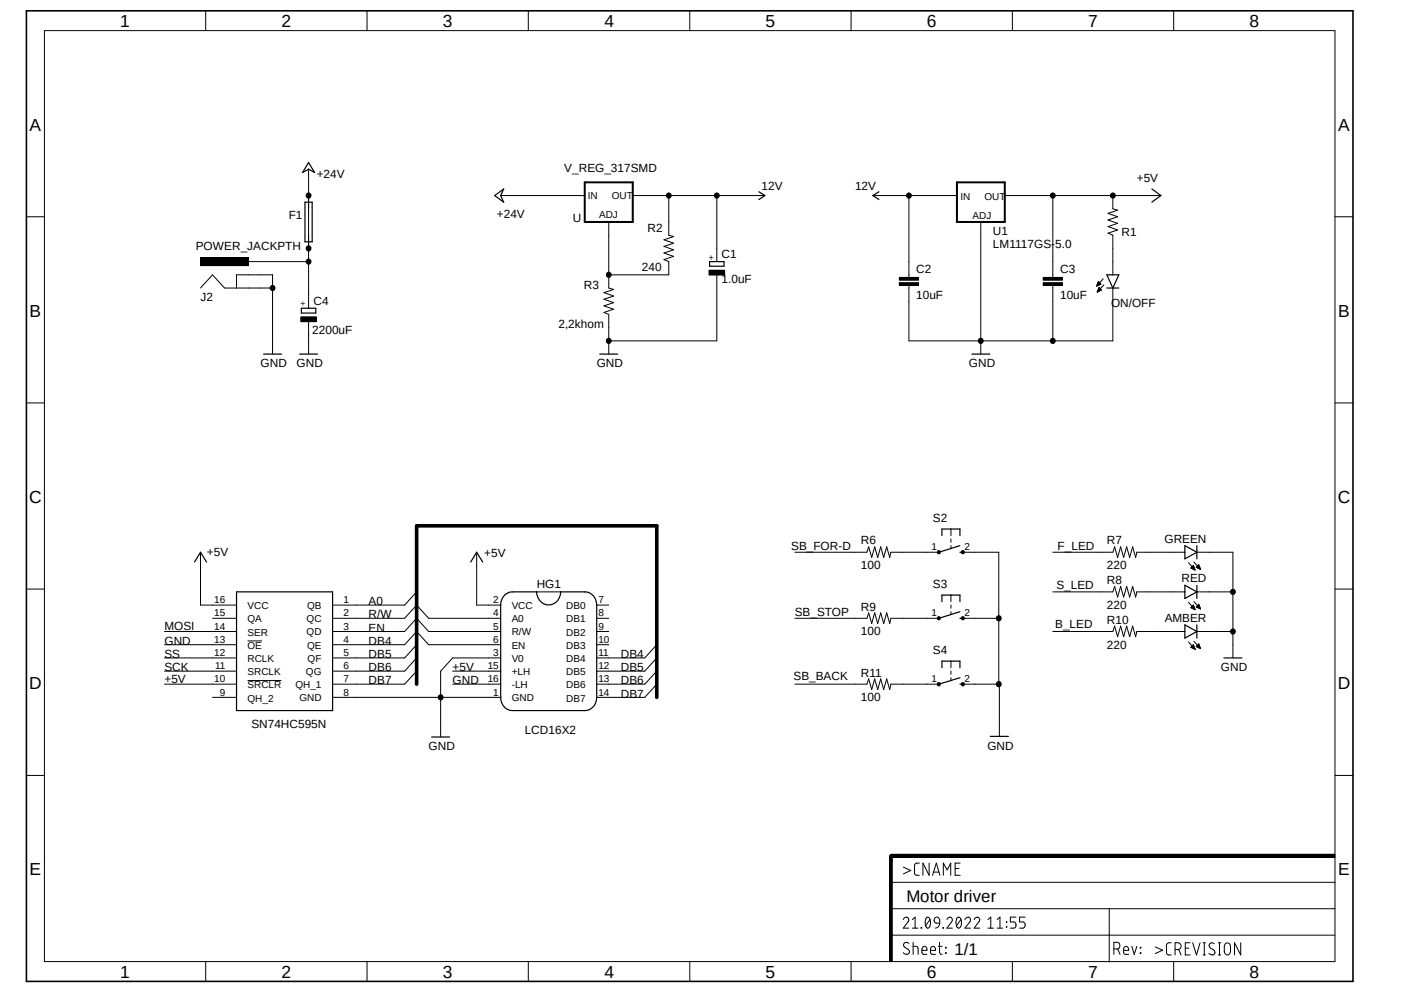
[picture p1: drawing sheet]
<svg xmlns="http://www.w3.org/2000/svg" width="297mm" height="210mm" viewBox="0 0 297 210" stroke-linecap="round" stroke-linejoin="round" font-family="sans-serif">
<path d="M5.2 1.9l291.9 68.3M297.1 139.7l-291.9 68.2" fill="none" stroke="#fff" stroke-width=".21"/>
<g fill="none" stroke="#000" stroke-width=".21">
<path d="M9.4 6.5h273v196.9h-273zM43.5 2.3v4.2M77.6 2.3v4.2M111.8 2.3v4.2M145.9 2.3v4.2M180 2.3v4.2M214.2 2.3v4.2M248.3 2.3v4.2M65.3 35.8v29.4M5.6 45.8h3.8M42.4 54.5h10.2v1.7h-10.2zM52.6 55.3h12.7"/>
<path d="M105.9 41.4h17.8M128.8 46.9v14l1 .3-2 .7 2 .7-2 .7 2 .7-2 .7 2 .7-2 .7 1 .4v8.4M133.9 41.4h27.9M141.5 41.4v8.3l1 .3-2 .7 2 .7-2 .7 2 .7-2 .7 2 .7-2 .7 1 .4v2.8h-12.7M150 57.1h3.3v1.1h-3.3zM151.6 41.4v13.9M151.6 58.1v14h-22.8M184.7 41.4h17.7M190.2 59.8h4.1v.6h-4.1zM190.2 58.7h4.1v.6h-4.1zM192.3 41.4v17.3M207.5 46.9v28"/>
<path d="M212.6 41.4h33M220.7 59.8h4v.6h-4zM220.7 58.7h4v.6h-4zM222.7 41.4v17.3M232.2 60h.6M232.2 59.9h.5M232.3 59.8h.3M232.3 59.7h.2M232.4 59.6h.1M233.4 59l-1.4 1.5M235.4 41.4v2.8l1 .2-2 .7 2 .7-2 .7 2 .7-2 .7 2 .7-2 .7 1 .4v8.4M282.4 45.8h3.8"/>
<path d="M42.4 60.9l2.6-2.8 2.5 2.8h10.2M50 60.9v-2.8h7.7v16.8M63.6 67h3.3v1h-3.3zM65.3 68v6.9M65.3 70.8h.1M65.3 62.4h.1M192.3 60.4v11.7h43.1v-11.2M222.7 60.4v11.7M232 60.5h.1M232.1 60.4h.2M232.1 60.3h.4M232.1 60.2h.6"/>
<path d="M232.2 60.1h.7M232.2 61.8h.1M232.2 61.6h.2M232.2 61.6h.4M232.2 61.5h.6M232.3 61.3h.7M232.4 61.2h.4M232.4 61h.3M232.5 61h.2M232.5 60.9h.1M232.9 60.1l-.5-.6-.4 1M232.9 60.1l-.9 .4"/>
<path d="M233 61.3l-.5-.5-.4 1M233 61.3l-.9 .5M233.5 60.2l-1.4 1.6M5.6 85.2h3.8M282.4 85.2h3.8M42.4 116.8v11.2h7.6M100.8 116.8v11.2h5.1M168.1 116.8h15.3l.4-1.1 .6 2.2 .6-2.2 .7 2.2 .6-2.2 .6 2.2 .7-2.2 .6 2.2 .3-1.1h10.1M198.4 116.5l.2-.1 .2 .1v.6h-.4zM201.2 111.9v1.4M201.2 114v.7M201.2 115.4v.7"/>
<path d="M203.5 116.5l.2-.1 .2 .1v.6h-.4zM203.7 116.8h7.6v27.9M222.7 116.8h12.7l.4-1.1 .6 2.2 .7-2.2 .6 2.2 .6-2.2 .7 2.2 .6-2.2 .6 2.2 .3-1.1h10.2M251.4 119l1.4 1.6M252.1 119.9h.5M252.2 119.8h.4M252.3 119.7h.2M252.4 119.6l-.5 .5 .9 .5M252.4 119.6l.4 1M252.4 119.6h.1M252.6 118.9l1.4 1.5M253.2 119.9h.6"/>
<path d="M253.2 116.8h7.6v22.3M253.2 119.8h.5M253.4 119.7h.3M253.4 119.6h.3M253.5 119.5h.1M253.6 119.4l.4 1-.9-.4zM5.6 124.6h3.8M34.8 133.6h15.2M34.8 139.1h15.2M34.8 136.4h15.2M45 130.8h5M52.4 135.6h3"/>
<path d="M70.4 133.6h15.2l2.5-2.8 2.6 2.8h15.2M70.4 130.8h15.2l2.5-2.8 2.6 2.8h15.2M70.4 136.4h15.2l2.5-2.8 2.6 2.8h15.2M88.1 136.4l-2.5 2.7h-15.2M88.1 139.1l-2.5 2.8h-15.2M88.1 125.2l-2.5 2.8h-15.2M105.9 139.1h-10.1l-2.6 2.8v14M113.5 125.2h5.1M126.2 133.6h2.6M126.2 130.8h2.6M126.2 136.4h2.6M126.2 128h2.6"/>
<path d="M138.9 136.4l-2.5 2.7h-10.2M138.9 139.1l-2.5 2.8h-10.2M168.1 130.8h15.3l.4-1.2 .6 2.3 .6-2.3 .7 2.3 .6-2.3 .6 2.3 .7-2.3 .6 2.3 .3-1.1h10.1M198.4 130.5l.2-.1 .2 .1v.5h-.4zM201.2 125.9v1.4M201.2 128v.7M201.2 129.4v.6M201.2 139.8v1.4M203.5 130.5l.2-.1 .2 .1v.5h-.4zM203.7 130.8h7.6M222.7 125.2h12.7l.4-1.2 .6 2.3 .7-2.3 .6 2.3 .6-2.3 .7 2.3 .6-2.3 .6 2.3 .3-1.1h10.2M222.7 133.6h12.7l.4-1.2 .6 2.3 .7-2.3 .6 2.3 .6-2.3 .7 2.3 .6-2.3 .6 2.3 .3-1.1h10.2"/>
<path d="M251.4 127.4l1.4 1.5M251.4 135.8l1.4 1.5M251.9 128.5l.9 .4M251.9 128.5l.5-.5 .4 .9M251.9 136.9l.9 .4M251.9 136.9l.5-.5 .4 .9M252 120.1h.6M252 128.5h.6M252 136.9h.7M252 136.8h.6M252.1 120h.5M252.1 128.4h.5"/>
<path d="M252.1 120.2h.6M252.1 136.7h.5M252.1 128.6h.6M252.1 128.3h.5M252.2 137h.5M252.2 136.6h.4M252.2 128.2h.4M252.3 120.3h.4M252.3 136.5h.2M252.3 128.1h.2M252.3 128.7h.4M252.3 136.4h.2"/>
<path d="M252.4 128h.1M252.4 137.1h.4M252.5 120.4h.3M252.6 127.3l1.4 1.5M252.6 128.8h.2M252.6 135.6l1.4 1.6M252.6 137.2h.2M252.7 120.5h.1M252.8 128.9h.1M252.8 137.3h.1M253.1 120h.7M253.1 136.7h.7"/>
<path d="M253.2 128.4h.6M253.2 128.3h.6M253.2 125.2h7.6M253.2 133.6h7.6M253.2 136.8h.6M253.2 136.6h.5M253.2 128.2h.5M253.3 136.5h.4M253.3 120.1h.5M253.3 128.1h.4M253.4 128.5h.5M253.4 136.4h.3"/>
<path d="M253.4 128h.3M253.4 136.9h.5M253.5 120.2h.4M253.5 127.9h.1M253.5 136.3h.2M253.6 128.6h.3M253.6 127.8l-.5 .6 .9 .4M253.6 127.8l.4 1M253.6 127.8h.1M253.6 136.2l.4 1-.9-.5zM253.6 136.2h.1M253.6 137h.3"/>
<path d="M253.7 120.3h.2M253.8 128.7h.2M253.8 137.1h.2M253.9 120.4h.1M282.4 124.6h3.8M34.8 144.7h15.2M34.8 141.9h15.2M45 147.5h5M52.4 143.9h7.1M70.4 147.5h35.5M88.1 141.9l-2.5 2.8h-15.2M95.8 144.7h10.1"/>
<path d="M95.8 141.9h10.1M138.9 141.9l-2.5 2.8h-10.2M138.9 144.7l-2.5 2.8h-10.2M168.1 144.7h15.3l.4-1.1 .6 2.2 .6-2.2 .7 2.2 .6-2.2 .6 2.2 .7-2.2 .6 2.2 .3-1.1h10.1M198.4 144.4h.4v.6h-.4zM201.2 141.9v.7M201.2 143.3v.7M203.5 144.4h.4v.6h-.4zM203.7 144.7h7.7v11M5.6 164h3.8M282.4 164h3.8M188.2 181h.6v22.4h-.6z"/>
<path d="M188.4 180.7h94v.7h-94zM188.5 197.8h93.9M188.5 192.2h93.9M188.5 186.6h93.9M191.1 194.5a.59 .59 0 0 1 .9-.5 .59 .59 0 0 1 .1 1l-1 1.3h1.1M191.1 183.4l1.6 .7-1.6 .7M192.3 199.5a.61 .61 0 0 0-1-.1 .61 .61 0 0 0 .1 1l.7 .4a.62 .62 0 0 1 .1 .9 .62 .62 0 0 1-.9 0l-.2-.2M193 196.3h1.2M193 194.5l.6-.5v2.3M193.2 199.3v2.5M194.5 182.5h-.5l-.5 .3v1.7a.51 .51 0 0 0 .5 .6h.5M194.9 196.2l.1 .1z"/>
<path d="M196 194.1a.4 .4 0 0 1 .4-.1 .4 .4 0 0 1 .3 .3 1.49 1.49 0 0 1-.4 2 1.58 1.58 0 0 1-.3-2.2zM196.6 182.5v2.6l-1.4-2.6v2.6M196.8 194.5l-1 1.3M197.3 185.1l.8-2.6 .7 2.6M197.5 184.4h1.1M197.8 194.1a.59 .59 0 0 1 .7-.1 .59 .59 0 0 1 .3 .6v.6h-.9l-.3-.5zM198.8 199.3v2.1a.43 .43 0 0 0 .5 .4M198.8 195.2a1.02 1.02 0 0 1-.9 1.1M199.5 196.2l.1 .1zM199.6 185.1v-2.6l.8 1.5 .7-1.5v2.6M200.3 194.5a.59 .59 0 0 1 .9-.5 .59 .59 0 0 1 .1 1l-1 1.3h1.2M202.1 183.7h.8"/>
<path d="M202.5 194.1a.43 .43 0 0 1 .4-.1 .43 .43 0 0 1 .3 .3 1.49 1.49 0 0 1-.4 2 1.52 1.52 0 0 1-.3-2.2zM203.1 182.5h-1v2.6h1M203.3 194.5l-.9 1.3M204.1 194.5a.6 .6 0 0 1 .9-.5 .6 .6 0 0 1 .1 1l-1 1.3h1.2M206.1 194.5a.59 .59 0 0 1 .8-.5 .59 .59 0 0 1 .2 1l-1 1.3h1.2M209 196.3h1.2M209 194.5l.6-.5v2.3M210.9 196.3h1.2M210.9 194.5l.6-.5v2.3M212.9 194.9l.1 .2zM212.9 196l.1 .1zM214.9 194h-1.2v1h.8a.69 .69 0 0 1 .4 .6 .69 .69 0 0 1-.4 .7h-.8"/>
<path d="M216.9 194h-1.2v1h.7a.69 .69 0 0 1 .5 .6 .69 .69 0 0 1-.5 .7h-.7M234.7 192.2v11.3M247.8 199.4h-.5l-.5 .3v1.7a.51 .51 0 0 0 .5 .6h.5M251.8 199.4h-1.1v2.6h1.1M252.3 199.4l.8 2.6 .8-2.6M254.5 199.4h.5M254.8 199.4v2.6M256.9 199.6a.62 .62 0 0 0-1 0 .62 .62 0 0 0 .1 .9l.8 .4a.61 .61 0 0 1 .1 .9 .61 .61 0 0 1-1 0l-.2-.2M257.7 199.4h.5M258 199.4v2.6M259.2 199.6a.65 .65 0 0 1 .8-.1 .65 .65 0 0 1 .3 .6v1.2a.66 .66 0 0 1-.6 .7 .66 .66 0 0 1-.7-.7v-1.2zM262.5 199.4v2.6l-1.3-2.6v2.6"/>
<path d="M43.5 203.4v4.2M77.6 203.4v4.2M111.8 203.4v4.2M145.9 203.4v4.2M180 203.4v4.2M193.2 200.2h.8l.1 .2 .1 1.4M195 201h1.1a.57 .57 0 0 0-.4-.8 .57 .57 0 0 0-.7 .5v.7l.2 .4h.9M196.8 201h1.1a.57 .57 0 0 0-.3-.8 .57 .57 0 0 0-.8 .5l.1 .9 .3 .2h.7M198.5 200.2h.8M200 200.4l.2 .1zM200 201.5l.2 .1zM214.2 203.4v4.2"/>
<path d="M235.6 200.7h.7a.71 .71 0 0 0 .6-.7 .71 .71 0 0 0-.6-.7h-.7v2.5M236.4 200.7l.5 1.1M237.7 201h1.1a.57 .57 0 0 0-.4-.8 .57 .57 0 0 0-.7 .5v.9l.4 .2h.7M239.4 200.2l.5 1.6 .6-1.6M241.2 201.5l.1 .1zM241.2 200.4l.1 .1zM244.4 200.3l1.6 .7-1.6 .7M248.3 203.4v4.2M248.6 200.8h.6a.72 .72 0 0 0 .7-.7 .72 .72 0 0 0-.7-.7h-.6v2.6M249.3 200.8l.6 1.2M250.7 200.5h.8M254.5 202h.5"/>
<path d="M257.7 202h.5"/>
<circle cx="65.3" cy="41.4" r=".53"/>
<circle cx="65.3" cy="52.5" r=".53"/>
<circle cx="65.3" cy="55.3" r=".53"/>
<circle cx="128.8" cy="58.1" r=".53"/>
<circle cx="141.5" cy="41.4" r=".53"/>
<circle cx="151.6" cy="41.4" r=".53"/>
<circle cx="192.3" cy="41.4" r=".53"/>
<circle cx="222.7" cy="41.4" r=".53"/>
<circle cx="235.4" cy="41.4" r=".53"/>
<circle cx="57.6" cy="60.9" r=".53"/>
<circle cx="128.8" cy="72.1" r=".53"/>
<circle cx="207.5" cy="72.1" r=".53"/>
<circle cx="222.7" cy="72.1" r=".53"/>
<circle cx="211.3" cy="130.8" r=".53"/>
<circle cx="260.8" cy="125.2" r=".53"/>
<circle cx="260.8" cy="133.6" r=".53"/>
<circle cx="93.2" cy="147.5" r=".53"/>
<circle cx="211.3" cy="144.7" r=".53"/>
</g>
<path d="M88.1 144.7v-33.5h50.8v36.3" fill="none" stroke="#000" stroke-width=".76"/>
<g fill="#000">
<path d="M42.4 54.5h10.2v1.7h-10.2z" fill-rule="evenodd"/>
<path d="M150 57.1h3.3v1.1h-3.3z" fill-rule="evenodd"/>
<path d="M190.2 59.8h4.1v.6h-4.1z" fill-rule="evenodd"/>
<path d="M190.2 58.7h4.1v.6h-4.1z" fill-rule="evenodd"/>
<path d="M220.7 59.8h4v.6h-4z" fill-rule="evenodd"/>
<path d="M220.7 58.7h4v.6h-4z" fill-rule="evenodd"/>
<path d="M63.6 67h3.3v1h-3.3z" fill-rule="evenodd"/>
<path d="M198.4 116.5l.2-.1 .2 .1v.6h-.4z" fill-rule="evenodd"/>
<path d="M203.5 116.5l.2-.1 .2 .1v.6h-.4z" fill-rule="evenodd"/>
<path d="M198.4 130.5l.2-.1 .2 .1v.5h-.4z" fill-rule="evenodd"/>
<path d="M203.5 130.5l.2-.1 .2 .1v.5h-.4z" fill-rule="evenodd"/>
<path d="M198.4 144.4h.4v.6h-.4z" fill-rule="evenodd"/>
<path d="M203.5 144.4h.4v.6h-.4z" fill-rule="evenodd"/>
<path d="M188.2 181h.6v22.4h-.6z" fill-rule="evenodd"/>
<path d="M188.4 180.7h94v.7h-94z" fill-rule="evenodd"/>
<circle cx="65.3" cy="41.4" r=".53"/>
<circle cx="65.3" cy="52.5" r=".53"/>
<circle cx="65.3" cy="55.3" r=".53"/>
<circle cx="128.8" cy="58.1" r=".53"/>
<circle cx="141.5" cy="41.4" r=".53"/>
<circle cx="151.6" cy="41.4" r=".53"/>
<circle cx="192.3" cy="41.4" r=".53"/>
<circle cx="222.7" cy="41.4" r=".53"/>
<circle cx="235.4" cy="41.4" r=".53"/>
<circle cx="57.6" cy="60.9" r=".53"/>
<circle cx="128.8" cy="72.1" r=".53"/>
<circle cx="207.5" cy="72.1" r=".53"/>
<circle cx="222.7" cy="72.1" r=".53"/>
<circle cx="211.3" cy="130.8" r=".53"/>
<circle cx="260.8" cy="125.2" r=".53"/>
<circle cx="260.8" cy="133.6" r=".53"/>
<circle cx="93.2" cy="147.5" r=".53"/>
<circle cx="211.3" cy="144.7" r=".53"/>
</g>
<path d="M189.7 181h-1.2v1.4" fill="none" stroke="#000" stroke-width=".64"/>
<path d="M5.6 2.3h280.6v205.3h-280.6z" fill="none" stroke="#000" stroke-width=".34"/>
<g fill="none" stroke="#000" stroke-width=".25">
<path d="M65.3 34.4l1.2 2.1-1.2-.7-1.3 .7zM243.7 40l1.9 1.4-1.9 1.4M64.5 42.8h1.5v8.3h-1.5zM104.6 41.4l2-1.4-.7 1.4 .7 1.4zM150.1 55.3h3.1v1h-3.1zM160.5 40.6l1.3 .8-1.3 .8M185.9 40.6l-1.2 .8 1.2 .8M234.1 58.1h2.6l-1.3 2.8zM55.8 74.9h3.8M63.4 74.9h3.8M63.8 65.2h3v1h-3zM126.9 74.9h3.8"/>
<path d="M205.6 74.9h3.8M234.1 60.9h2.6M41.1 118.9l1.3-2.1 1.3 2.1M99.6 118.9l1.2-2.1 1.3 2.1M199.3 113.3v-1.4h3.8v1.4M203.1 116.8h.6M203.1 115.4l-4.5 1.4M250.7 115.4l2.5 1.4-2.5 1.4zM253.2 115.4v2.8M50 125.2h20.4v25.1h-20.4zM106.8 125.8l1.1-.6h5.6a2.55 2.55 0 0 0 2.6 2.8 2.55 2.55 0 0 0 2.5-2.8h5.1a2.65 2.65 0 0 1 2.5 2.8v19.5a2.64 2.64 0 0 1-2.5 2.8h-15.2a2.59 2.59 0 0 1-2.6-2.8v-19.5a3 3 0 0 1 .9-2.2zM199.3 127.3v-1.4h3.8v1.4"/>
<path d="M203.1 130.8h.6M203.1 129.4l-4.5 1.4M250.7 123.8l2.5 1.4-2.5 1.4zM250.7 132.2l2.5 1.4-2.5 1.4zM253.2 123.8v2.8M253.2 132.2v2.8M258.9 139.1h3.8M91.3 155.9h3.8M199.3 141.2v-1.4h3.8v1.4M203.1 144.7h.6M203.1 143.3l-4.5 1.4M209.5 155.7h3.8"/>
</g>
<path d="M123.7 38.6h10.2v8.3h-10.2zM202.4 38.6h10.2v8.3h-10.2z" fill="none" stroke="#000" stroke-width=".42"/>
<g font-size="3.7">
<text x="25.4" y="5.8">1</text>
<text x="59.6" y="5.8">2</text>
<text x="93.7" y="5.8">3</text>
<text x="127.8" y="5.8">4</text>
<text x="162" y="5.8">5</text>
<text x="196.1" y="5.8">6</text>
<text x="230.2" y="5.8">7</text>
<text x="264.3" y="5.8">8</text>
<text x="6.3" y="27.6">A</text>
<text x="283.1" y="27.6">A</text>
<text x="6.3" y="67">B</text>
<text x="283.1" y="67">B</text>
<text x="6.2" y="106.3">C</text>
<text x="283" y="106.3">C</text>
<text x="6.2" y="145.8">D</text>
<text x="283" y="145.8">D</text>
<text x="6.3" y="185.1">E</text>
<text x="283.1" y="185.1">E</text>
<text x="25.4" y="206.9">1</text>
<text x="59.6" y="206.9">2</text>
<text x="93.7" y="206.9">3</text>
<text x="127.8" y="206.9">4</text>
<text x="162" y="206.9">5</text>
<text x="196.1" y="206.9">6</text>
<text x="230.2" y="206.9">7</text>
<text x="264.3" y="206.9">8</text>
</g>
<g font-size="3.6">
<text x="191.8" y="190.8">Motor driver</text>
<text x="201.9" y="202">1/1</text>
</g>
<g font-size="2.5">
<text x="67" y="37.7">+24V</text>
<text x="119.4" y="36.4">V_REG_317SMD</text>
<text x="161.1" y="40.3">12V</text>
<text x="180.9" y="40.3">12V</text>
<text x="240.5" y="38.6">+5V</text>
<text x="61.1" y="46.3">F1</text>
<text x="105.1" y="46.1">+24V</text>
<text x="121.2" y="46.9">U</text>
<text x="41.4" y="52.8">POWER_JACKPTH</text>
<text x="137" y="49.1">R2</text>
<text x="210.1" y="52.5">LM1117GS-5.0</text>
<text x="210.1" y="49.7">U1</text>
<text x="237.3" y="50">R1</text>
<text x="135.8" y="57.3">240</text>
<text x="152.7" y="59.9">1.0uF</text>
<text x="152.7" y="54.7">C1</text>
<text x="193.8" y="57.7">C2</text>
<text x="224.3" y="57.7">C3</text>
<text x="42.4" y="63.7">J2</text>
<text x="66.3" y="64.5">C4</text>
<text x="123.5" y="61.2">R3</text>
<text x="193.8" y="63.3">10uF</text>
<text x="224.3" y="63.3">10uF</text>
<text x="235" y="65">ON/OFF</text>
<text x="66" y="70.7">2200uF</text>
<text x="118.2" y="69.3">2,2khom</text>
<text x="55.1" y="77.7">GND</text>
<text x="62.7" y="77.7">GND</text>
<text x="126.2" y="77.7">GND</text>
<text x="205" y="77.7">GND</text>
<text x="197.4" y="110.4">S2</text>
<text x="43.8" y="117.6">+5V</text>
<text x="102.4" y="117.9">+5V</text>
<text x="167.4" y="116.2">SB_FOR-D</text>
<text x="182.1" y="115.1">R6</text>
<text x="223.7" y="116.2">F_LED</text>
<text x="234.1" y="115.1">R7</text>
<text x="246.3" y="114.8">GREEN</text>
<text x="113.5" y="124.5">HG1</text>
<text x="182.1" y="120.4">100</text>
<text x="197.4" y="124.3">S3</text>
<text x="223.5" y="124.6">S_LED</text>
<text x="234.1" y="120.4">220</text>
<text x="234.1" y="123.5">R8</text>
<text x="249.9" y="123.2">RED</text>
<text x="78" y="128">A0</text>
<text x="78" y="130.8">R/W</text>
<text x="168.2" y="130.2">SB_STOP</text>
<text x="182.1" y="129.1">R9</text>
<text x="234.1" y="128.8">220</text>
<text x="234.1" y="131.9">R10</text>
<text x="246.4" y="131.6">AMBER</text>
<text x="34.8" y="136.4">GND</text>
<text x="34.8" y="133.3">MOSI</text>
<text x="78" y="136.4">DB4</text>
<text x="78" y="133.6">EN</text>
<text x="182.1" y="134.4">100</text>
<text x="223.2" y="132.7">B_LED</text>
<text x="234.1" y="137.2">220</text>
<text x="34.8" y="141.9">SCK</text>
<text x="34.8" y="139.2">SS</text>
<text x="78" y="139.2">DB5</text>
<text x="78" y="141.9">DB6</text>
<text x="95.8" y="141.9">+5V</text>
<text x="131.3" y="139.2">DB4</text>
<text x="131.3" y="141.9">DB5</text>
<text x="167.9" y="143.9">SB_BACK</text>
<text x="182.1" y="143.1">R11</text>
<text x="197.4" y="138.3">S4</text>
<text x="258.3" y="141.9">GND</text>
<text x="34.8" y="144.4">+5V</text>
<text x="78" y="144.7">DB7</text>
<text x="95.8" y="144.7">GND</text>
<text x="131.3" y="144.7">DB6</text>
<text x="131.3" y="147.5">DB7</text>
<text x="182.1" y="148.3">100</text>
<text x="53.2" y="154.1">SN74HC595N</text>
<text x="111" y="155.2">LCD16X2</text>
<text x="90.7" y="158.7">GND</text>
<text x="208.9" y="158.5">GND</text>
</g>
<g font-size="2.1">
<text x="124.3" y="42.1">IN</text>
<text x="126.7" y="46.1">ADJ</text>
<text x="129.4" y="42.1">OUT</text>
<text x="203.2" y="42.2">IN</text>
<text x="205.7" y="46.4">ADJ</text>
<text x="208.3" y="42.2">OUT</text>
<text x="197.1" y="116.4">1</text>
<text x="204" y="116.4">2</text>
<text x="45.3" y="127.6">16</text>
<text x="45.3" y="130.3">15</text>
<text x="52.4" y="128.8">VCC</text>
<text x="52.4" y="131.6">QA</text>
<text x="64.9" y="131.6">QC</text>
<text x="65" y="128.8">QB</text>
<text x="72.7" y="127.6">1</text>
<text x="72.7" y="130.3">2</text>
<text x="104.4" y="127.6">2</text>
<text x="104.4" y="130.3">4</text>
<text x="108.2" y="128.8">VCC</text>
<text x="108.2" y="131.6">A0</text>
<text x="119.8" y="128.8">DB0</text>
<text x="119.8" y="131.6">DB1</text>
<text x="126.6" y="127.6">7</text>
<text x="126.6" y="130.3">8</text>
<text x="197.1" y="130.3">1</text>
<text x="204" y="130.3">2</text>
<text x="45.3" y="133.1">14</text>
<text x="45.3" y="135.9">13</text>
<text x="52.4" y="134.4">SER</text>
<text x="52.4" y="137.2">OE</text>
<text x="64.9" y="134.4">QD</text>
<text x="65" y="137.2">QE</text>
<text x="72.7" y="133.1">3</text>
<text x="72.7" y="135.9">4</text>
<text x="104.4" y="133.1">5</text>
<text x="104.4" y="135.9">6</text>
<text x="108.2" y="134.4">R/W</text>
<text x="108.2" y="137.2">EN</text>
<text x="119.8" y="134.4">DB2</text>
<text x="119.8" y="137.2">DB3</text>
<text x="126.6" y="133.1">9</text>
<text x="126.6" y="135.9">10</text>
<text x="45.3" y="138.7">12</text>
<text x="45.5" y="141.5">11</text>
<text x="52.4" y="140">RCLK</text>
<text x="52.4" y="142.8">SRCLK</text>
<text x="64.7" y="142.7">QG</text>
<text x="65.1" y="140">QF</text>
<text x="72.7" y="138.7">5</text>
<text x="72.7" y="141.5">6</text>
<text x="103.2" y="141.5">15</text>
<text x="104.4" y="138.7">3</text>
<text x="108.2" y="140">V0</text>
<text x="108.2" y="142.7">+LH</text>
<text x="119.8" y="140">DB4</text>
<text x="119.8" y="142.8">DB5</text>
<text x="126.6" y="138.7">11</text>
<text x="126.6" y="141.5">12</text>
<text x="45.3" y="144.3">10</text>
<text x="46.5" y="147.1">9</text>
<text x="52.4" y="145.6">SRCLR</text>
<text x="52.4" y="148.4">QH_2</text>
<text x="62.5" y="145.5">QH_1</text>
<text x="63.3" y="148.3">GND</text>
<text x="72.7" y="144.3">7</text>
<text x="72.7" y="147.1">8</text>
<text x="103.2" y="144.3">16</text>
<text x="104.4" y="147.1">1</text>
<text x="108.2" y="148.3">GND</text>
<text x="108.2" y="145.5">-LH</text>
<text x="119.8" y="145.6">DB6</text>
<text x="119.8" y="148.4">DB7</text>
<text x="126.6" y="144.3">13</text>
<text x="126.6" y="147.1">14</text>
<text x="197.1" y="144.3">1</text>
<text x="204" y="144.3">2</text>
</g>
<g font-size="1.8">
<text x="151" y="54.9" transform="rotate(-90 151 54.9)">+</text>
<text x="64.7" y="64.8" transform="rotate(-90 64.7 64.8)">+</text>
</g>
</svg>
